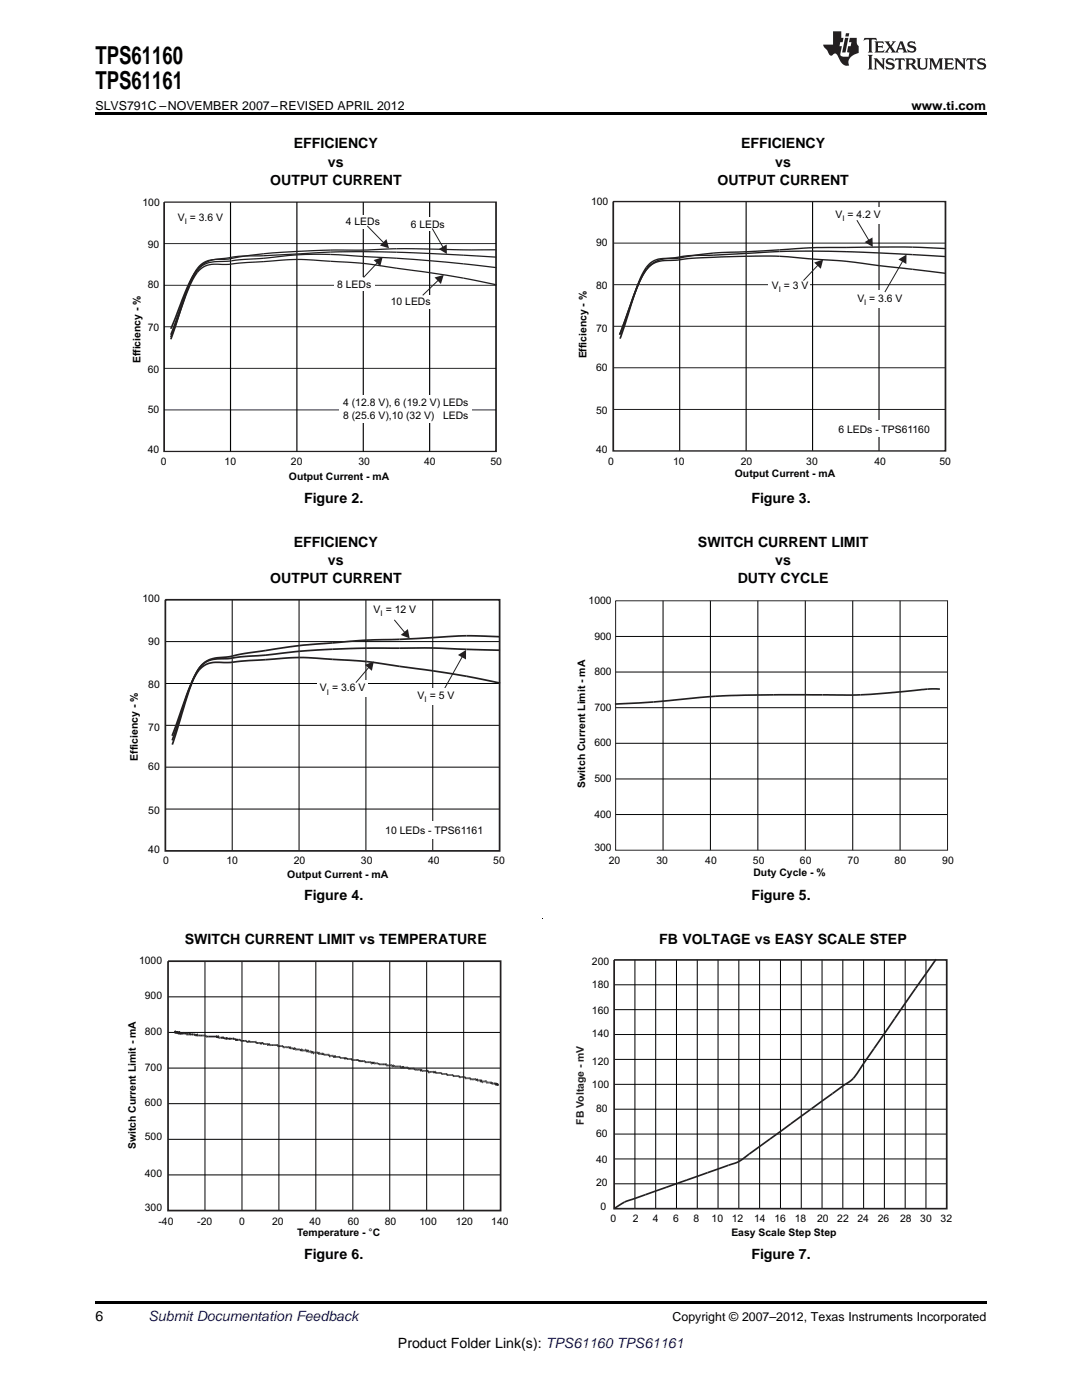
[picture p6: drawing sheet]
<svg xmlns="http://www.w3.org/2000/svg" width="216mm" height="279mm" viewBox="0 0 216 279" stroke-linecap="round" stroke-linejoin="round" font-family="sans-serif">
<g fill="#231f20">
<path d="M172.5 7.6l-.1 .5 .4-.2h.6v.1v2.1l-.2 .4h.9l-.2-.4v-2.1l.1-.1h.5l.5 .2-.2-.5zM174.5 8.3l.2 .3v1.5l-.2 .4h1.8l.2-.6a1.04 1.04 0 0 1-1.3 .2v-.7h.6l.3 .2v-.6l-.3 .2h-.6v-.6l.8-.1 .4 .3-.2-.5zM176.5 8.3l.9 1.1-.9 1.1h.8l-.2-.2 .4-.7 .5 .7-.2 .2h1.5l-.2-.2 .2-.4h.9l.1 .4-.2 .2h1l-.3-.3-.7-1.9h-.5l-.9 2-.8-1 .9-1h-.8l.1 .3-.4 .5-.3-.6 .1-.2zM179.7 8.6l.4 1h-.7zM181.3 8.4a.63 .63 0 0 0-.2 .7 .63 .63 0 0 0 .6 .4l.6 .2 .1 .2a.75 .75 0 0 1-.7 .4 .75 .75 0 0 1-.6-.5l.1 .7 .1-.1a1.11 1.11 0 0 0 1.5-.6 1.13 1.13 0 0 0-1.2-.8l-.1-.4a1.04 1.04 0 0 1 1.2 .2l-.2-.5-.2 .1-.4-.2zM173.2 10.9l.2 .4v2.2l-.2 .4h1l-.3-.4v-2.2l.3-.4zM174.3 11.6l.3 .4v1.5l-.3 .4h.8l-.2-.4v-1.3l1.5 1.7v-1.9l.2-.4h-.7l.2 .4v.9l-1.1-1.3zM177 11.8a.62 .62 0 0 0-.2 .7 .62 .62 0 0 0 .6 .4l.6 .1 .1 .3a.76 .76 0 0 1-.7 .3 .76 .76 0 0 1-.7-.4l.2 .7 .1-.1a1.11 1.11 0 0 0 1.5-.6 1.13 1.13 0 0 0-1.2-.8l-.1-.4a1.04 1.04 0 0 1 1.2 .2l-.2-.6-.2 .1-.5-.1zM178.7 11.6l-.2 .6a.61 .61 0 0 1 .8-.3v1.6l-.2 .4h.9l-.2-.4v-1.6a.63 .63 0 0 1 .7 .3l-.1-.6zM180.6 11.6l.3 .4v1.5l-.3 .4h1l-.2-.2-.1-.8 .6 .2a.76 .76 0 0 0 1.2 .7l-1-1a.58 .58 0 0 0 .6-.5 .58 .58 0 0 0-.5-.6zM181.4 11.9h.1a.45 .45 0 0 1 .5 .1 .45 .45 0 0 1 .1 .5l-.8 .2zM182.9 11.6l.2 .2a2.17 2.17 0 0 0 .3 1.9 .99 .99 0 0 0 1.6-.6v-1.1l.2-.4h-.7l.2 .2a1.92 1.92 0 0 1-.2 1.8 .6 .6 0 0 1-.9-.5v-1.1l.2-.4zM185.4 11.6l.2 .4v1.5l-.2 .4h.7l-.2-.4v-1.4l.8 1.8 .8-1.8v1.4l-.2 .4h.9l-.2-.4v-1.5l.2-.4h-.8l-.6 1.5-.6-1.5zM188.4 11.6l.2 .4v1.5l-.2 .4h1.8l.1-.6a1.04 1.04 0 0 1-1.2 .1v-.6h.5l.4 .2v-.6l-.4 .2h-.5v-.7h.8l.3 .3-.1-.6zM190.5 11.6l.2 .4v1.5l-.2 .4h.7l-.2-.4v-1.3l1.5 1.7v-1.9l.2-.4h-.7l.2 .4v.9l-1.1-1.3zM192.9 11.6l-.1 .6a.61 .61 0 0 1 .7-.3l.1 1.6-.3 .4h1l-.3-.4 .1-1.6a.63 .63 0 0 1 .7 .3l-.1-.6zM195.2 11.8a.62 .62 0 0 0-.2 .7 .62 .62 0 0 0 .6 .4l.6 .1 .1 .3a.76 .76 0 0 1-.7 .3 .76 .76 0 0 1-.6-.4l.1 .7 .1-.1a1.11 1.11 0 0 0 1.6-.6 1.13 1.13 0 0 0-1.3-.8l-.1-.4a1.04 1.04 0 0 1 1.2 .2l-.1-.6-.2 .1-.5-.1z"/>
<path d="M166.2 6.3v2.6h-1.9v.4l.8 .9a.91 .91 0 0 0 1 .8 .56 .56 0 0 1 .5-.3 .56 .56 0 0 1 .5 .3l.4 .8a1.53 1.53 0 0 0 1.9 1.2 1.54 1.54 0 0 1 1-2.1l.9-.3v-1.4a1.52 1.52 0 0 1-.4-1.6h-1.3l-.2 .8h.5l-.2 .8h-.5l-.1 1v.2l.4 .1-.2 .8a1.93 1.93 0 0 1-1.6-.3l.3-1.8h-.5l.2-.8h.4l.2-.8h-.4v-1.3zM168.6 7.6l-.6 2.9h.7l.6-2.9zM168.8 6.6l-.1 .7h.6l.2-.7z"/>
</g>
<path d="M122.4 40.2h66.3v49.8h-66.3z" fill-rule="evenodd" fill="#fff"/>
<path d="M122.4 56.8h66.3M122.4 48.5h66.3M135.6 40.2v49.8M148.9 40.2v49.8M162.1 40.2v49.8M175.4 40.2v49.8M122.4 73.4h66.3M122.4 65.1h66.3M122.4 81.7h66.3" fill="none" stroke="#010202" stroke-width=".2"/>
<path d="M122.4 40.2h66.3v49.8h-66.3zM188.7 54.6l-13.2-1.6a275 275 0 0 0-20.8-1.9 168.3 168.3 0 0 0-20.8 .9 5.5 5.5 0 0 0-4.3 1.2l-1 1.1-1.2 2.3-3.8 10.2M188.7 49.6a380.6 380.6 0 0 0-29.8 0l-10 .6a70.3 70.3 0 0 0-14.1 1.4 8.5 8.5 0 0 0-4.2 .4 6.9 6.9 0 0 0-3 4l-3.9 11.6M188.7 51.2l-6.6-.4a260 260 0 0 0-39.8 .1l-.8 .1a25.8 25.8 0 0 0-6.7 .4l-.4 .1a6.6 6.6 0 0 0-4.8 1.6 16.6 16.6 0 0 0-3.3 6.5l-2.6 7.1" fill="none" stroke="#231f20" stroke-width=".31"/>
<g fill="#fff">
<path d="M166.2 83.9h20.3v3.3h-20.3z" fill-rule="evenodd"/>
<path d="M170.5 58h10.1v3.5h-10.1z" fill-rule="evenodd"/>
<path d="M153.3 55.5h8.4v3.3h-8.4z" fill-rule="evenodd"/>
<path d="M166 41.4h10.2v3.3h-10.2z" fill-rule="evenodd"/>
</g>
<path d="M171 43.9l2.4 4.1" fill="none" stroke="#231f20" stroke-width=".2"/>
<path d="M172.5 48.3l1.6-.9 .1 1.9z" fill="#231f20"/>
<path d="M163.2 52.9l-2.9 3.1" fill="none" stroke="#231f20" stroke-width=".2"/>
<path d="M162.5 52.4l1.8-.6-.5 1.8z" fill="#231f20"/>
<path d="M180.1 52.1l-3.5 6.2" fill="none" stroke="#231f20" stroke-width=".2"/>
<path d="M179.3 51.8l1.6-1-.1 1.9z" fill="#231f20"/>
<path d="M32.8 40.3h66.2v49.8h-66.2zM99 49.8l-4.9 .1a234.7 234.7 0 0 0-23.2 0 129.1 129.1 0 0 0-25.3 1.8l-2.1 .1a4.7 4.7 0 0 0-4.8 3l-1.2 2.8-3.4 10.1M99 51.3l-6.6-.4a259.6 259.6 0 0 0-39.7 .1l-.9 .1a25.8 25.8 0 0 0-6.6 .4l-.5 .1a6.6 6.6 0 0 0-4.7 1.6 16.6 16.6 0 0 0-3.3 6.5l-2.6 7.1M99.1 53.4a442.9 442.9 0 0 0-36.5-2.7 78.4 78.4 0 0 0-9.9 .8l-7.8 .7a8.2 8.2 0 0 0-4.5 .8 9.5 9.5 0 0 0-3.1 4.5l-3.2 8.1M99.1 56.9l-1.6-.4a393.6 393.6 0 0 0-26.6-4.1l-6.6-.4a56.5 56.5 0 0 0-12.5 .3l-3.3 .1a29.1 29.1 0 0 1-6.3 .4 4.9 4.9 0 0 0-3.9 3.2l-1.3 3.2-2.9 8.1" fill="none" stroke="#231f20" stroke-width=".3"/>
<path d="M32.8 56.9h66.2M32.8 48.6h66.2M46 40.3v49.8M59.2 40.3v49.8M72.5 40.3v49.8M85.7 40.3v49.8M32.8 73.5h66.2M32.8 65.2h66.2M32.8 81.8h66.2" fill="none" stroke="#010202" stroke-width=".2"/>
<g fill="#fff">
<path d="M67.7 78.9h26.5v5.4h-26.5z" fill-rule="evenodd"/>
<path d="M81.3 43.5h8v2.6h-8z" fill-rule="evenodd"/>
<path d="M34.5 41.8h10.9v3.8h-10.9z" fill-rule="evenodd"/>
<path d="M68.5 42.8h7.6v2.8h-7.6z" fill-rule="evenodd"/>
<path d="M66.7 55.3h8v2.7h-8z" fill-rule="evenodd"/>
<path d="M77.7 58.9h8.9v2.8h-8.9z" fill-rule="evenodd"/>
</g>
<path d="M73.3 45.1l3.3 3.4" fill="none" stroke="#231f20" stroke-width=".2"/>
<path d="M75.8 49l1.3-1.3 .5 1.8z" fill="#231f20"/>
<path d="M86.3 45.6l2.1 3.8" fill="none" stroke="#231f20" stroke-width=".2"/>
<path d="M87.6 49.7l1.5-.9 .1 1.9z" fill="#231f20"/>
<path d="M75.3 52.4l-2.8 3" fill="none" stroke="#231f20" stroke-width=".2"/>
<path d="M74.6 51.9l1.7-.6-.4 1.9z" fill="#231f20"/>
<path d="M87.5 55.9l-3.2 3" fill="none" stroke="#231f20" stroke-width=".2"/>
<path d="M86.7 55.4l1.8-.5-.5 1.8z" fill="#231f20"/>
<path d="M33 119.7h66.7v50.1h-66.7z" fill-rule="evenodd" fill="#fff"/>
<path d="M46.3 119.7v50.1M59.7 119.7v50.1M73 119.7v50.1M86.4 119.7v50.1M33 136.4h66.7M33 128h66.7M33 153.1h66.7M33 144.8h66.7M33 161.5h66.7" fill="none" stroke="#000" stroke-width=".2"/>
<path d="M33 119.7h66.7v50.1h-66.7zM39.7 133.4a30.2 30.2 0 0 0-3.4 8.5l-1.9 5.9M39.7 133.4a34.8 34.8 0 0 0-3.4 8.9l-1.9 6.3M99.7 127.1a79.8 79.8 0 0 0-13.3 .1l-3.3 .2a224.8 224.8 0 0 0-30 2.4l-5.1 .8a21 21 0 0 1-5.1 .7l-1 .3-.9 .5-1.3 1.3M99.8 129.8a377.9 377.9 0 0 0-40.1 .2l-14.6 1.5a6.3 6.3 0 0 0-4.2 .8l-1.2 1.1M99.8 136.3l-1.6-.3a396.3 396.3 0 0 0-26.8-4.1l-5-.3a59.9 59.9 0 0 0-14.2 .1l-3.3 .2a29.3 29.3 0 0 1-6.4 .3 4.9 4.9 0 0 0-3.9 3.3l-1.4 3.2-2.9 8.1" fill="none" stroke="#231f20" stroke-width=".34"/>
<g fill="#fff">
<path d="M76.3 163.8h20.7v3.6h-20.7z" fill-rule="evenodd"/>
<path d="M63.3 135.8h10.1v3.2h-10.1z" fill-rule="evenodd"/>
</g>
<path d="M78.7 123.7l2.1 2.5" fill="none" stroke="#231f20" stroke-width=".2"/>
<path d="M80 126.7l1.4-1.2 .3 1.9z" fill="#231f20"/>
<path d="M92.3 131l-4.3 7.7" fill="none" stroke="#231f20" stroke-width=".2"/>
<path d="M91.4 130.7l1.6-1v1.9z" fill="#231f20"/>
<path d="M73.6 133.2l-2.6 3" fill="none" stroke="#231f20" stroke-width=".2"/>
<path d="M72.8 132.7l1.8-.7-.4 1.9z" fill="#231f20"/>
<g fill="#fff">
<path d="M82.8 137.4h8.5v3.2h-8.5z" fill-rule="evenodd"/>
<path d="M122.8 119.9h66.3v49.8h-66.3z" fill-rule="evenodd"/>
</g>
<path d="M132.3 119.9v49.8M141.8 119.9v49.8M151.2 119.9v49.8M160.7 119.9v49.8M170.2 119.9v49.8M179.6 119.9v49.8M122.8 134.1h66.3M122.8 127h66.3M122.8 155.5h66.3M122.8 148.3h66.3M122.8 141.2h66.3M122.8 162.6h66.3" fill="none" stroke="#010202" stroke-width=".2"/>
<path d="M122.8 119.9h66.3v49.8h-66.3z" fill="none" stroke="#231f20" stroke-width=".2"/>
<path d="M187.5 137.5a67.6 67.6 0 0 0-9.9 .8 128.2 128.2 0 0 1-16.9 .4h-5.1a183.4 183.4 0 0 0-25.2 1.4l-7.7 .4" fill="none" stroke="#231f20" stroke-width=".34"/>
<path d="M33.5 191.8h66.4v49.8h-66.4z" fill-rule="evenodd" fill="#fff"/>
<g fill="none" stroke="#010202" stroke-width=".2">
<path d="M33.5 198.9h66.4M40.9 191.8v49.8M48.3 191.8v49.8M55.7 191.8v49.8M63 191.8v49.8M70.4 191.8v49.8M77.8 191.8v49.8M85.1 191.8v49.8M92.5 191.8v49.8M33.5 213.2h66.4M33.5 206h66.4M33.5 234.5h66.4"/>
<path d="M33.5 227.4h66.4M33.5 220.3h66.4"/>
</g>
<g fill="none" stroke="#231f20" stroke-width=".34">
<path d="M33.5 191.8h66.4v49.8h-66.4zM34.8 206h.8h-.1M35 206l-.1-.2 .2 .2h-.2h.1M35.1 206h.2l-.1 .2 .1-.2M35.2 206h.1M35.3 206h.2M35.5 206l.1 .3 .2-.3h-.2h.3M35.8 206.2h.2zM35.9 206l-.2 .2h.3M35.9 206l.1 .2M36 206.2h.1M36 206.2h.2"/>
<path d="M36.3 206.2h.1M37.1 206.2l.2 .3 .1-.3 .1 .3 .3-.1 .2-.2v.3l.8-.1a.29 .29 0 0 0 .2 .2 .29 .29 0 0 0 .3-.2l.1 .3 1.6-.1 .2 .3h2.1M37.1 206.2h.1M37.1 206.2h-.5l.1-.2-.1 .2h-.6M43.2 206.9h.2l-.1 .2 .1-.2 .1 .2 .1-.2M43.2 206.9h.1M43.6 206.9l.1 .2h1h-.2l.6 .2v-.2l.2 .2v-.2l-.1 .2h1.4M43.6 206.9h.1M44.2 207.1h.1M44.3 207.1h.1M46 207.3h.1M46.5 207.3l.6 .2"/>
<path d="M46.9 207.5h.2zM47.1 207.5h.8l.2 .2h1a.31 .31 0 0 0 .3 .2 .31 .31 0 0 0 .3-.2l.2 .3 1.2-.1a.22 .22 0 0 0 .1 .3 .22 .22 0 0 0 .3 0l.4-.1 .1 .3a.29 .29 0 0 1 .3-.3 .29 .29 0 0 1 .3 .3h.8l.1 .2 .2-.2 .2 .2h1.5l.1 .2h.9l.2 .2h1.1l.1 .2 .1-.2 .1 .2h.5l.1 .2 .2-.2 .2 .3 .9-.1 .2 .2 .1-.2 .1 .3 .8-.1 .2 .3 .1-.3a.38 .38 0 0 0 .6 .2l.1 .3 .2-.3 .2 .3h.8l.2 .2 .1-.2 .1 .2h.6l.1 .2 .1-.2 .1 .2h1l.1 .2h.8a.18 .18 0 0 0 .2 .2 .18 .18 0 0 0 .1-.2l.2 .2h.8l.1 .2h.8l.1 .3 .2-.3 .2 .3 .9-.1 .2 .3 1.2-.1 .2 .3v-.2l.1 .2h.9l.2 .2h1l.3 .2 .1-.2 .1 .2 .1-.2 .2 .2h.7l.2 .2h1.5l.1 .3 .9-.1 .2 .2 .2-.2 .2 .2h1.2a.24 .24 0 0 0 .3 .3 .24 .24 0 0 0 .2-.3l.1 .3 .8-.1 .2 .3h1.1l.2 .2h1.1l.1 .2 .1-.2 .2 .2h1l.2 .2h1l.2 .2 .1-.2 .2 .2h1l.2 .2h.9l.1 .3 1.1-.1 .2 .3 1-.1 .2 .3h.6a.45 .45 0 0 1 .7 .2h.8l.1 .2h1.1l.1 .2 .1-.2 .1 .2h.5l.1 .2 .1-.2 .1 .2h.9l.1 .3 .9-.1 .1 .3v-.3l.1 .3 .7-.1v.3M76.6 212.4h.1M81.8 213.3h.1M98.9 216.5l.2-.2v.2h.2M98.9 216.5l.2-.2 .1 .2"/>
</g>
<path d="M122.5 191.6h66.4v49.6h-66.4z" fill-rule="evenodd" fill="#fff"/>
<g fill="none" stroke="#010202" stroke-width=".2">
<path d="M122.5 196.5h66.4M126.7 191.6v49.6M130.8 191.6v49.6M135 191.6v49.6M139.1 191.6v49.6M143.3 191.6v49.6M147.4 191.6v49.6M151.6 191.6v49.6M155.7 191.6v49.6M159.9 191.6v49.6M164 191.6v49.6M168.2 191.6v49.6"/>
<path d="M172.3 191.6v49.6M176.5 191.6v49.6M180.6 191.6v49.6M184.8 191.6v49.6M122.5 216.4h66.4M122.5 211.4h66.4M122.5 206.5h66.4M122.5 201.5h66.4M122.5 236.3h66.4M122.5 231.3h66.4M122.5 226.3h66.4M122.5 221.4h66.4"/>
</g>
<path d="M122.5 191.6h66.4v49.6h-66.4zM186.8 191.4l-15 21.6a7.9 7.9 0 0 1-3.6 3.7l-20.8 15.1-20.7 7.4a10.3 10.3 0 0 0-4.2 2" fill="none" stroke="#231f20" stroke-width=".34"/>
<path d="M19 259.7h177.8v.5h-177.8z" fill="#000"/>
<g fill="#fff">
<path d="M156.1 252.9h.4v.7h-.4z"/>
<path d="M66.9 252.9h.3v.7h-.3z"/>
</g>
<path d="M108.2 183.2l.1 .1z" fill="#000"/>
<g fill="#fff">
<path d="M156.1 181.3h.4v.7h-.4z"/>
<path d="M66.9 181.3h.3v.7h-.3z"/>
<path d="M156.1 102.1h.4v.7h-.4z"/>
<path d="M66.9 102.1h.3v.7h-.3z"/>
</g>
<path d="M19 22.5h177.8v.5h-177.8z" fill="#000"/>
<g font-size="4.9">
<text x="19" y="12.8">TPS61160</text>
<text x="19" y="17.8">TPS61161</text>
</g>
<g font-size="2.8">
<text x="58.6" y="29.6">EFFICIENCY</text>
<text x="147.9" y="29.6">EFFICIENCY</text>
<text x="65.4" y="33.2">vs</text>
<text x="154.7" y="33.2">vs</text>
<text x="53.9" y="36.8">OUTPUT CURRENT</text>
<text x="143.2" y="36.8">OUTPUT CURRENT</text>
<text x="60.7" y="100.3">Figure 2.</text>
<text x="149.9" y="100.3">Figure 3.</text>
<text x="58.6" y="109.1">EFFICIENCY</text>
<text x="65.4" y="112.7">vs</text>
<text x="139.3" y="109.1">SWITCH CURRENT LIMIT</text>
<text x="154.7" y="112.7">vs</text>
<text x="53.9" y="116.3">OUTPUT CURRENT</text>
<text x="147.2" y="116.3">DUTY CYCLE</text>
<text x="60.7" y="179.5">Figure 4.</text>
<text x="149.9" y="179.5">Figure 5.</text>
<text x="36.9" y="188.3">SWITCH CURRENT LIMIT vs TEMPERATURE</text>
<text x="131.6" y="188.3">FB VOLTAGE vs EASY SCALE STEP</text>
<text x="60.7" y="251.2">Figure 6.</text>
<text x="149.9" y="251.2">Figure 7.</text>
<text x="19" y="263.6">6</text>
<text x="79.4" y="269">Product Folder Link(s): TPS61160 TPS61161</text>
</g>
<text font-size="2.8" fill="#0000c8" x="29.6" y="263.6">Submit Documentation Feedback</text>
<g font-size="2.5">
<text x="19" y="21.9">SLVS791C –NOVEMBER 2007–REVISED APRIL 2012</text>
<text x="181.9" y="21.9">www.ti.com</text>
<text x="134.2" y="263.6">Copyright © 2007–2012, Texas Instruments Incorporated</text>
</g>
<g font-size="2.1" fill="#010202">
<text x="28.4" y="41.1">100</text>
<text x="117.9" y="41">100</text>
<text x="35.5" y="44.2">V = 3.6 V</text>
<text x="69" y="44.9">4 LEDs</text>
<text x="82" y="45.5">6 LEDs</text>
<text x="166.7" y="43.5">V = 4.2 V</text>
<text x="29.5" y="49.5">90</text>
<text x="119" y="49.2">90</text>
<text x="29.5" y="57.6">80</text>
<text x="67.3" y="57.4">8 LEDs</text>
<text x="119" y="57.7">80</text>
<text x="154" y="57.7">V = 3 V</text>
<text x="78" y="60.9">10 LEDs</text>
<text x="171.1" y="60.2">V = 3.6 V</text>
<text x="29.5" y="66">70</text>
<text x="117" y="71.5" transform="rotate(-90 117 71.5)">Efficiency - %</text>
<text x="119" y="66.3">70</text>
<text x="28.1" y="72.5" transform="rotate(-90 28.1 72.5)">Efficiency - %</text>
<text x="29.5" y="74.4">60</text>
<text x="119" y="74.1">60</text>
<text x="29.5" y="82.5">50</text>
<text x="68.5" y="81">4 (12.8 V), 6 (19.2 V) LEDs</text>
<text x="68.5" y="83.6">8 (25.6 V),10 (32 V)</text>
<text x="88.4" y="83.6">LEDs</text>
<text x="119" y="82.7">50</text>
<text x="167.3" y="86.4">6 LEDs - TPS61160</text>
<text x="29.5" y="90.5">40</text>
<text x="32.1" y="92.8">0</text>
<text x="44.8" y="92.8">10</text>
<text x="57.7" y="95.7">Output Current - mA</text>
<text x="58" y="92.8">20</text>
<text x="71.5" y="92.8">30</text>
<text x="84.6" y="92.8">40</text>
<text x="97.8" y="92.8">50</text>
<text x="119" y="90.4">40</text>
<text x="121.3" y="92.8">0</text>
<text x="134.3" y="92.8">10</text>
<text x="146.6" y="95.2">Output Current - mA</text>
<text x="147.8" y="92.8">20</text>
<text x="160.9" y="92.8">30</text>
<text x="174.5" y="92.8">40</text>
<text x="187.4" y="92.8">50</text>
<text x="117.5" y="120.5">1000</text>
<text x="118.6" y="127.7">900</text>
<text x="118.6" y="134.6">800</text>
<text x="118.6" y="142">700</text>
<text x="118.6" y="148.9">600</text>
<text x="116.8" y="157.2" transform="rotate(-90 116.8 157.2)">Switch Current Limit - mA</text>
<text x="118.6" y="156">500</text>
<text x="118.6" y="163.2">400</text>
<text x="118.6" y="169.9">300</text>
<text x="121.5" y="172.4">20</text>
<text x="131" y="172.4">30</text>
<text x="140.7" y="172.4">40</text>
<text x="150.2" y="172.4">50</text>
<text x="159.6" y="172.4">60</text>
<text x="169.1" y="172.4">70</text>
<text x="178.5" y="172.4">80</text>
<text x="188" y="172.4">90</text>
<text x="150.3" y="174.7">Duty Cycle - %</text>
<text x="27.8" y="192.5">1000</text>
<text x="118.1" y="197.2">180</text>
<text x="118.1" y="192.5">200</text>
<text x="28.9" y="199.4">900</text>
<text x="118.1" y="202.3">160</text>
<text x="28.9" y="206.6">800</text>
<text x="118.1" y="207">140</text>
<text x="28.9" y="213.7">700</text>
<text x="118.1" y="212.5">120</text>
<text x="28.9" y="220.6">600</text>
<text x="118.1" y="217.2">100</text>
<text x="119" y="221.9">80</text>
<text x="28.9" y="227.6">500</text>
<text x="119" y="227">60</text>
<text x="27.1" y="229.3" transform="rotate(-90 27.1 229.3)">Switch Current Limit - mA</text>
<text x="119" y="232.1">40</text>
<text x="28.9" y="235">400</text>
<text x="119" y="236.8">20</text>
<text x="28.9" y="241.6">300</text>
<text x="31.6" y="244.4">-40</text>
<text x="39.4" y="244.4">-20</text>
<text x="47.7" y="244.4">0</text>
<text x="54.3" y="244.4">20</text>
<text x="61.8" y="244.4">40</text>
<text x="69.4" y="244.4">60</text>
<text x="76.8" y="244.4">80</text>
<text x="83.7" y="244.4">100</text>
<text x="90.9" y="244.4">120</text>
<text x="98" y="244.4">140</text>
<text x="119.8" y="241.5">0</text>
<text x="121.8" y="243.8">0</text>
<text x="126.2" y="243.8">2</text>
<text x="130.3" y="243.8">4</text>
<text x="134.3" y="243.8">6</text>
<text x="138.4" y="243.8">8</text>
<text x="142" y="243.8">10</text>
<text x="146" y="243.8">12</text>
<text x="150.5" y="243.8">14</text>
<text x="154.5" y="243.8">16</text>
<text x="158.6" y="243.8">18</text>
<text x="163" y="243.8">20</text>
<text x="167.1" y="243.8">22</text>
<text x="171.1" y="243.8">24</text>
<text x="175.1" y="243.8">26</text>
<text x="179.6" y="243.8">28</text>
<text x="183.6" y="243.8">30</text>
<text x="187.7" y="243.8">32</text>
<text x="59.3" y="246.6">Temperature - C</text>
<text x="73.5" y="246.6">°</text>
<text x="145.9" y="246.7">Easy Scale Step Step</text>
</g>
<g font-size="2.1">
<text x="28.4" y="120.1">100</text>
<text x="74.6" y="122.4">V = 12 V</text>
<text x="29.6" y="128.7">90</text>
<text x="29.6" y="137.3">80</text>
<text x="63.8" y="138">V = 3.6 V</text>
<text x="83.3" y="139.6">V = 5 V</text>
<text x="29.6" y="146">70</text>
<text x="27.5" y="151.8" transform="rotate(-90 27.5 151.8)">Efficiency - %</text>
<text x="29.6" y="153.8">60</text>
<text x="29.6" y="162.4">50</text>
<text x="76.9" y="166.4">10 LEDs - TPS61161</text>
<text x="29.6" y="170.2">40</text>
<text x="32.6" y="172.4">0</text>
<text x="45.2" y="172.4">10</text>
<text x="58.6" y="172.4">20</text>
<text x="72" y="172.4">30</text>
<text x="85.4" y="172.4">40</text>
<text x="98.4" y="172.4">50</text>
<text x="57.3" y="175.2">Output Current - mA</text>
</g>
<text font-size="2.1" fill="#231f20" x="116.5" y="224.4" transform="rotate(-90 116.5 224.4)">FB Voltage - mV</text>
<g font-size="1.6" fill="#010202">
<text x="36.9" y="44.8">I</text>
<text x="168.1" y="44.1">I</text>
<text x="155.4" y="58.3">I</text>
<text x="172.5" y="60.8">I</text>
</g>
<g font-size="1.6">
<text x="76" y="123">I</text>
<text x="65.2" y="138.6">I</text>
<text x="84.7" y="140.2">I</text>
</g>
</svg>
